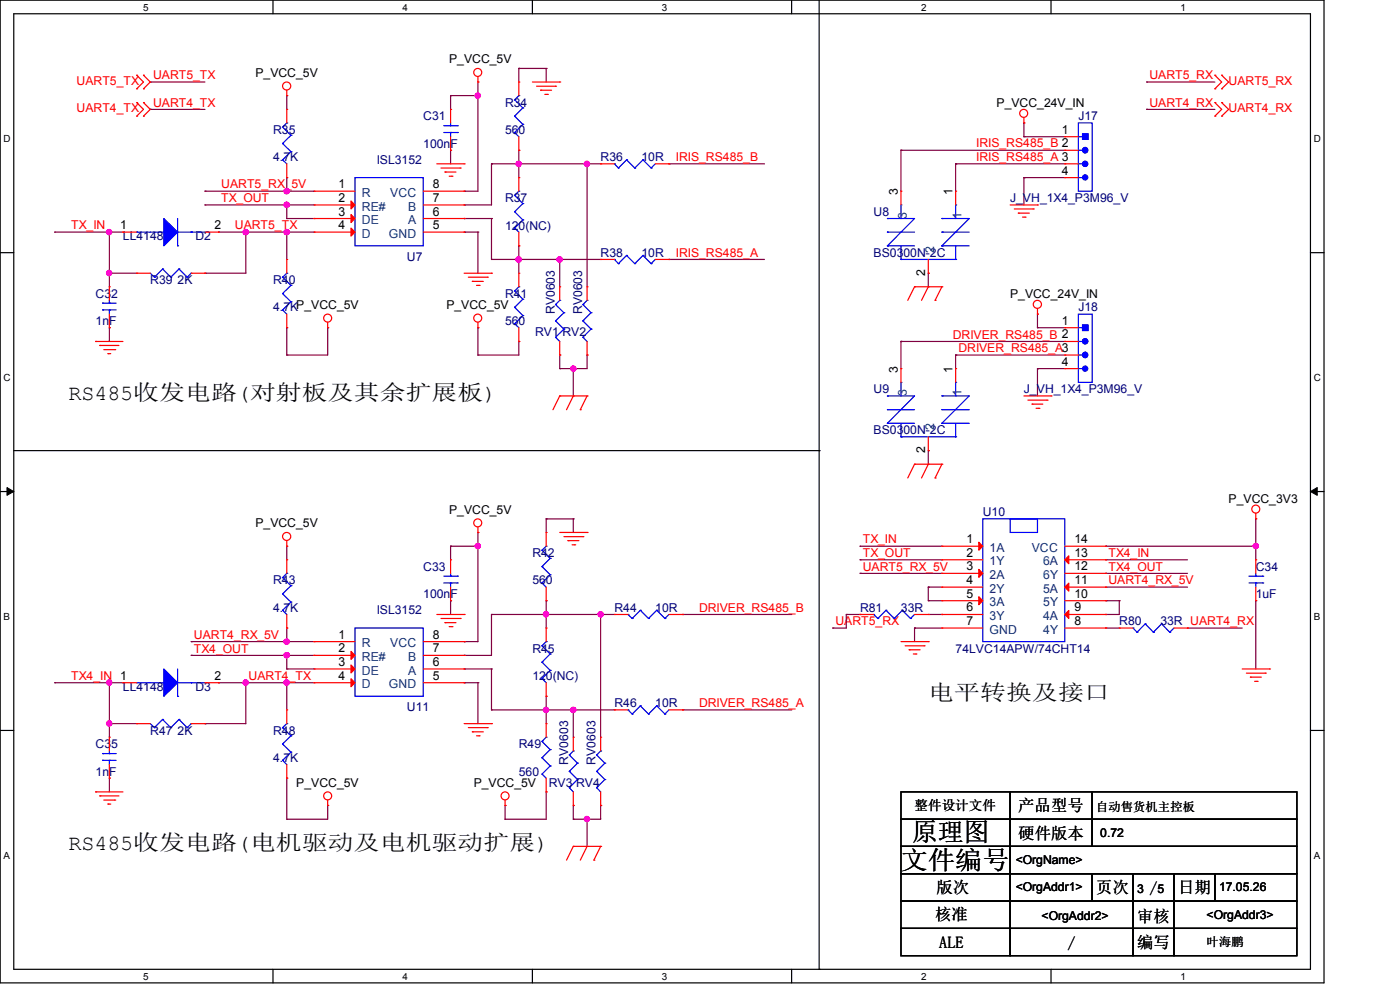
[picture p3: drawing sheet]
<svg xmlns="http://www.w3.org/2000/svg" width="297mm" height="210mm" viewBox="0 0 297 210" stroke-linecap="round" stroke-linejoin="round" font-family="sans-serif">
<path d="M0 0h280.9v208.5h-280.9zM2.9 2.9h275.1v202.7h-275.1z" fill="none" stroke="#000" stroke-width=".25"/>
<g fill="#fff">
<path d="M30.4 .3h1.1v2.4h-1.1z"/>
<path d="M30.4 205.9h1.1v2.3h-1.1z"/>
</g>
<path d="M57.9 0v2.9M57.9 205.6v2.9" fill="none" stroke="#000" stroke-width=".25"/>
<g fill="#fff">
<path d="M85.4 .3h1.1v2.4h-1.1z"/>
<path d="M85.4 205.9h1.1v2.3h-1.1z"/>
</g>
<path d="M112.9 0v2.9M112.9 205.6v2.9" fill="none" stroke="#000" stroke-width=".25"/>
<g fill="#fff">
<path d="M140.4 .3h1.2v2.4h-1.2z"/>
<path d="M140.4 205.9h1.2v2.3h-1.2z"/>
</g>
<path d="M167.9 0v2.9M167.9 205.6v2.9" fill="none" stroke="#000" stroke-width=".25"/>
<g fill="#fff">
<path d="M195.4 .3h1.2v2.4h-1.2z"/>
<path d="M195.4 205.9h1.2v2.3h-1.2z"/>
</g>
<path d="M223 0v2.9M223 205.6v2.9" fill="none" stroke="#000" stroke-width=".25"/>
<g fill="#fff">
<path d="M250.4 .3h1.2v2.4h-1.2z"/>
<path d="M250.4 205.9h1.2v2.3h-1.2z"/>
<path d="M.8 28.2h1.4v2.4h-1.4z"/>
<path d="M278.7 28.2h1.5v2.4h-1.5z"/>
<path d="M.8 78.9h1.4v2.3h-1.4z"/>
<path d="M278.7 78.9h1.5v2.3h-1.5z"/>
</g>
<path d="M0 53.6h2.9M278 53.6h2.9" fill="none" stroke="#000" stroke-width=".25"/>
<g fill="#fff">
<path d="M.8 129.6h1.3v2.3h-1.3z"/>
<path d="M278.7 129.6h1.4v2.3h-1.4z"/>
</g>
<path d="M0 104.3h2.9M278 104.3h2.9" fill="none" stroke="#000" stroke-width=".25"/>
<path d="M1.5 103.4l1.4 .9-1.4 .8zM278 104.3l1.4-.9v1.7z" fill="#000" stroke="#000" stroke-width=".21"/>
<g fill="#fff">
<path d="M.8 180.3h1.3v2.3h-1.3z"/>
<path d="M278.7 180.3h1.4v2.3h-1.4z"/>
</g>
<g fill="none" stroke="#000" stroke-width=".25">
<path d="M173.8 0v205.6M2.9 95.6h170.9M173.8 95.6h.1M0 154.9h2.9M278 154.9h2.9M191.1 168h23.2v5.8h-23.2zM191.1 173.8h23.2v5.7h-23.2zM191.1 179.5h23.2v5.8h-23.2zM214.3 168h17.4v5.8h-17.4zM214.3 173.8h17.4v5.7h-17.4zM214.3 179.5h60.8v5.8h-60.8zM231.7 168h43.4v5.8h-43.4z"/>
<path d="M231.7 173.8h43.4v5.7h-43.4zM191.1 185.3h23.2v5.8h-23.2zM191.1 191.1h23.2v5.8h-23.2zM191.1 196.9h23.2v5.8h-23.2zM214.3 185.3h17.4v5.8h-17.4zM214.3 191.1h26.1v5.8h-26.1zM214.3 196.9h26.1v5.8h-26.1zM231.7 185.3h8.7v5.8h-8.7zM240.4 191.1h8.6v5.8h-8.6zM240.4 196.9h8.6v5.8h-8.6zM240.4 185.3h8.6v5.8h-8.6zM249 191.1h26.1v5.8h-26.1z"/>
<path d="M249 196.9h26.1v5.8h-26.1zM249 185.3h8.7v5.8h-8.7zM257.7 185.3h17.4v5.8h-17.4zM173.8 205.6h.1"/>
</g>
<g fill="none" stroke="#800040" stroke-width=".25">
<path d="M31.9 17.4h.1M31.9 17.4h11.6M101.4 17.4h.1M101.4 17.4v23.2h-2.9M110.1 14.5h.1M110.1 14.5h5.8M110.1 14.5v2.9M115.9 14.5h.1M115.9 14.5v2.9M243.2 17.4h.1M243.2 17.4h14.5M31.9 23.2h.1"/>
<path d="M31.9 23.2h11.6M60.8 20.3h.1M60.8 37.7h.1M60.8 20.3v2.9M60.8 37.7v2.9M95.6 20.3h.1M95.6 31.9h.1M95.6 20.3v2.9M95.6 31.9v2.9M95.6 20.3h5.8M101.4 20.3h.1M104.3 34.8h.1"/>
<path d="M104.3 34.8v8.7h-5.8M104.3 34.8h23.1M110.1 34.8h.1M110.1 31.9h.1M110.1 31.9v5.8M124.5 34.8h.1M124.5 34.8v26M141.9 34.8h.1M141.9 34.8h20.3M191.1 31.9h.1M191.1 31.9v8.7M191.1 31.9h34.8"/>
<path d="M202.7 34.8h.1M202.7 34.8h23.2M202.7 34.8v5.8M217.2 26.1h.1M217.2 29h.1M217.2 37.7h.1M217.2 26.1v2.9M217.2 37.7v5.8M217.2 29h8.7M217.2 37.7h8.7M243.2 23.2h.1M243.2 23.2h14.5"/>
<path d="M11.6 49.2h.1M11.6 49.2h14.5M23.2 58h.1M23.2 49.2h.1M23.2 49.2v11.6M23.2 58h5.8M43.5 40.6h.1M43.5 43.5h.1M43.5 58h.1M43.5 40.6h23.1M43.5 43.5h23.1M46.4 49.2h.1"/>
<path d="M46.4 49.2h20.2M52.2 49.2h.1M52.2 49.2v8.8h-8.7M60.8 49.2h.1M60.8 43.5h.1M60.8 46.4h.1M60.8 40.6h.1M60.8 43.5v2.9M60.8 49.2v5.8M60.8 46.4h5.8M98.5 49.2h.1M98.5 43.5h.1"/>
<path d="M98.5 46.4h.1M98.5 40.6h.1M98.5 49.2h2.9M98.5 46.4h5.8M101.4 49.2h.1M101.4 49.2v8.8M104.3 55h.1M104.3 46.4h.1M104.3 46.4v8.6M104.3 55h23.1M110.1 55h.1M110.1 52.2h.1"/>
<path d="M110.1 52.2v5.8M118.7 55h.1M118.7 55v5.8M141.9 55h.1M141.9 55h20.3M196.9 58h.1M196.9 58v2.8M23.2 69.5h.1M23.2 69.5v2.9M60.8 69.5h.1M60.8 75.3h.1M60.8 69.5v5.8"/>
<path d="M69.5 69.5h.1M69.5 69.5v5.8h-8.7M101.4 75.3h.1M101.4 69.5h.1M101.4 69.5v5.8M110.1 72.4h.1M110.1 72.4v2.9h-8.7M118.7 75.3h.1M118.7 78.2h.1M118.7 75.3v2.9M121.6 78.2h.1M121.6 78.2v5.8"/>
<path d="M124.5 75.3h.1M124.5 75.3v2.9h-5.8M191.1 72.4h.1M191.1 72.4v5.8M191.1 72.4h34.8M202.7 75.3h.1M202.7 75.3h23.2M202.7 75.3v2.9M220.1 66.6h.1M220.1 69.5h.1M220.1 78.2h.1M220.1 78.2h5.8"/>
<path d="M220.1 66.6v2.9M220.1 78.2v5.8M220.1 69.5h5.8M196.9 95.6h.1M196.9 95.6v2.9M60.8 115.9h.1M60.8 115.9v2.8M95.6 115.9h.1M95.6 115.9h5.8M95.6 115.9v2.8M101.4 112.9h.1M101.4 115.9h.1"/>
<path d="M101.4 112.9v23.2h-2.9M115.9 110.1h.1M115.9 110.1v2.8M115.9 110.1h5.7M121.6 110.1h.1M121.6 110.1v2.8M182.5 115.9h.1M182.5 118.7h.1M182.5 115.9h17.3M182.5 118.7h17.3M234.6 118.7h.1M234.6 115.9h.1"/>
<path d="M234.6 115.9h31.8M234.6 118.7h17.3M266.4 115.9h.1M266.4 110.1h.1M266.4 110.1v8.6M40.6 139h.1M40.6 136.1h.1M40.6 139h26M40.6 136.1h26M60.8 139h.1M60.8 136.1h.1M60.8 133.2h.1"/>
<path d="M60.8 133.2v2.9M60.8 139v2.9M95.6 127.4h.1M95.6 127.4v2.9M98.5 139h.1M98.5 136.1h.1M104.3 130.3h.1M104.3 130.3h26M104.3 130.3v8.7h-5.8M115.9 130.3h.1M115.9 127.4h.1M115.9 127.4v5.8"/>
<path d="M127.4 130.3h.1M127.4 130.3v26.1M144.8 130.3h.1M144.8 130.3h23.2M176.7 133.2h.1M179.5 130.3h.1M179.5 130.3h3M179.5 130.3v2.9h-2.8M182.5 121.6h.1M182.5 130.3h.1M182.5 121.6h17.3M194 133.2h.1"/>
<path d="M194 133.2h5.8M194 133.2v2.9M196.9 124.5h.1M196.9 127.4h.1M196.9 130.3h2.9M196.9 124.5h2.9M196.9 127.4h2.9M196.9 124.5v2.9M199.8 130.3h.1M234.6 133.2h.1M234.6 121.6h.1M234.6 124.5h.1"/>
<path d="M234.6 127.4h.1M234.6 130.3h.1M234.6 133.2h2.8M234.6 121.6h17.3M234.6 124.5h17.3M234.6 127.4h2.8M237.4 127.4h.1M237.4 127.4v2.9h-2.8M251.9 133.2h.1M251.9 133.2h11.6M266.4 127.4h.1M266.4 127.4v14.5"/>
<path d="M11.6 144.8h.1M11.6 144.8h14.5M23.2 153.5h.1M23.2 144.8h.1M23.2 144.8v11.6M23.2 153.5h5.8M43.5 153.5h.1M46.4 144.8h.1M46.4 144.8h20.2M52.2 144.8h.1M52.2 144.8v8.7h-8.7M60.8 144.8h.1"/>
<path d="M60.8 141.9h.1M60.8 144.8v5.8M60.8 141.9h5.8M98.5 141.9h.1M98.5 144.8h.1M98.5 144.8h2.9M98.5 141.9h5.8M101.4 144.8h.1M101.4 144.8v8.7M104.3 141.9h.1M104.3 150.6h.1M104.3 150.6h26"/>
<path d="M104.3 141.9v8.7M115.9 150.6h.1M115.9 147.7h.1M115.9 147.7v5.8M121.6 150.6h.1M121.6 150.6v5.8M144.8 150.6h.1M144.8 150.6h23.2M23.2 165.1h.1M23.2 165.1v2.9M60.8 165.1h.1M60.8 173.8h.1"/>
<path d="M60.8 165.1v8.7M69.5 170.9h.1M69.5 170.9v2.9h-8.7M107.1 173.8h.1M107.1 170.9h.1M107.1 170.9v2.9M115.9 168h.1M115.9 168v5.8h-8.8M121.6 170.9h.1M121.6 173.8h.1M121.6 170.9v2.9M124.5 173.8h.1"/>
<path d="M124.5 173.8v5.7M127.4 170.9h.1M127.4 170.9v2.9h-5.8"/>
</g>
<g fill="#f0f" stroke="#f0f" stroke-width=".25">
<circle cx="115.8" cy="130.3" r=".55"/>
<circle cx="124.5" cy="173.7" r=".55"/>
<circle cx="60.8" cy="139" r=".56"/>
<circle cx="23.2" cy="153.5" r=".55"/>
<circle cx="23.2" cy="144.8" r=".55"/>
<circle cx="127.4" cy="130.3" r=".55"/>
<circle cx="121.6" cy="150.6" r=".55"/>
<circle cx="115.8" cy="150.6" r=".55"/>
<circle cx="101.3" cy="115.8" r=".55"/>
<circle cx="60.8" cy="144.8" r=".56"/>
<circle cx="60.8" cy="136.1" r=".56"/>
<circle cx="52.1" cy="144.8" r=".55"/>
<circle cx="266.4" cy="115.8" r=".55"/>
<circle cx="60.8" cy="49.2" r=".56"/>
<circle cx="60.8" cy="43.4" r=".56"/>
<circle cx="23.2" cy="57.9" r=".55"/>
<circle cx="23.2" cy="49.2" r=".55"/>
<circle cx="110" cy="34.8" r=".55"/>
<circle cx="121.6" cy="78.2" r=".55"/>
<circle cx="110" cy="55" r=".55"/>
<circle cx="52.1" cy="49.2" r=".55"/>
<circle cx="124.5" cy="34.8" r=".55"/>
<circle cx="118.7" cy="55" r=".56"/>
<circle cx="101.3" cy="20.3" r=".55"/>
<circle cx="60.8" cy="40.6" r=".56"/>
</g>
<g fill="none" stroke="#f00" stroke-width=".25">
<path d="M29 16h.1M29 18.8h.1M29 16l1.4 1.4-1.4 1.4M30.4 18.8h.1M30.4 16h.1M30.4 16l1.5 1.4-1.5 1.4M60.8 19.1v1.2M101.4 17.4h.1M101.4 16.3v1.1M110.1 17.4h.1M110.1 17.4v2.9M112.9 17.4h5.8"/>
<path d="M113.8 18.3h4.1M114.7 19.1h.1M114.7 19.1h2.3M117.9 18.3h.1M118.7 17.4h.1M257.7 18.8h.1M257.7 16h.1M257.7 16l1.5 1.4-1.5 1.4M259.2 18.8h.1M259.2 16h.1M259.2 16l1.4 1.4-1.4 1.4M29 21.8h.1"/>
<path d="M29 24.6h.1M29 21.8l1.4 1.4-1.4 1.4M30.4 24.6h.1M30.4 21.8h.1M30.4 21.8l1.5 1.4-1.5 1.4M60.8 20.3h.1M60.8 37.7h.1M60.8 23.2h.1M60.8 23.2v2.9M60.8 34.8v2.9M92.7 34.8h5.8M93.6 35.6h4"/>
<path d="M94.4 36.5h.1M94.4 36.5h2.3M95.3 37.4h.6M95.6 23.2h.1M95.6 31.9h.1M95.6 23.2v2.9M95.6 29v2.9M95.9 37.4h.1M97.6 35.6h.1M98.5 34.8h.1M110.1 37.7h.1M110.1 31.9h.1"/>
<path d="M110.1 29v2.9M110.1 37.7v2.9M115.6 20h.5M116.1 20h.1M127.4 34.8h.1M127.4 34.8h2.9M139 34.8h2.9M141.9 34.8h.1M217.2 26.1h.1M217.2 24.9v1.2M225.9 29h.1M225.9 31.9h.1"/>
<path d="M225.9 34.8h.1M225.9 37.7h.1M225.9 34.8h2.9M225.9 29h2.9M225.9 31.9h2.9M225.9 37.7h2.9M257.7 24.6h.1M257.7 21.8h.1M257.7 21.8l1.5 1.4-1.5 1.4M259.2 24.6h.1M259.2 21.8h.1M259.2 21.8l1.4 1.4-1.4 1.4"/>
<path d="M26.1 49.2h.1M26.1 49.2h2.9M29 58h.1M29 58h2.9M40.6 58h2.9M43.5 58h.1M43.5 49.2h2.9M46.4 49.2h.1M60.8 55h.1M60.8 55v3M66.6 40.6h.1M66.6 43.5h.1"/>
<path d="M66.6 46.4h.1M66.6 49.2h.1M66.6 43.5h8.7M66.6 40.6h8.7M66.6 46.4h8.7M66.6 49.2h8.7M89.8 43.5h8.7M89.8 40.6h8.7M89.8 46.4h8.7M89.8 49.2h8.7M98.5 49.2h.1M98.5 46.4h.1"/>
<path d="M98.5 43.5h.1M98.5 40.6h.1M98.5 58h5.8M99.4 58.8h4M100.2 59.7h.1M100.2 59.7h2.3M103.4 58.8h.1M104.3 58h.1M110.1 58h.1M110.1 52.2h.1M110.1 49.2v3M110.1 58v2.8"/>
<path d="M127.4 55h.1M127.4 55h2.9M139 55h2.9M141.9 55h.1M191.1 40.6h.1M191.1 40.6v2.9M196.9 58h.1M196.9 55v3M202.7 40.6h.1M202.7 40.6v2.9M214.3 43.5h5.8M215.2 44.3h4"/>
<path d="M216 45.2h.1M216 45.2h2.4M216.9 46.1h.6M217.5 46.1h.1M219.2 44.3h.1M220.1 43.5h.1M20.3 72.4h.1M20.3 72.4h5.8M21.2 73.3h.1M21.2 73.3h4M22 74.2h2.3M22.9 75h.1"/>
<path d="M22.9 75h.6M23.2 60.8h.1M23.2 69.5h.1M23.2 60.8v2.9M23.2 66.6v2.9M24.3 74.2h.1M60.8 69.5h.1M60.8 66.6v2.9M69.5 69.5h.1M69.5 68.4v1.1M101.1 60.5h.5M101.4 69.5h.1"/>
<path d="M101.4 68.4v1.1M101.6 60.5h.1M110.1 72.4h.1M110.1 69.5v2.9M118.7 75.3h.1M118.7 60.8h.1M118.7 60.8v2.9M118.7 72.4v2.9M124.5 75.3h.1M124.5 60.8h.1M124.5 60.8v2.9M124.5 72.4v2.9"/>
<path d="M191.1 78.2h.1M191.1 78.2v2.9M194 60.8h.1M194 60.8l-1.4 2.9M194 60.8h5.8M196.9 60.8h.1M196.9 60.8l-1.4 2.9M198.4 63.7h.1M199.8 60.8h.1M199.8 60.8l-1.4 2.9M202.7 78.2h.1M202.7 78.2v2.9"/>
<path d="M220.1 66.6h.1M220.1 65.4v1.2M225.9 69.5h.1M225.9 72.4h.1M225.9 75.3h.1M225.9 78.2h.1M225.9 72.4h2.9M225.9 69.5h2.9M225.9 75.3h2.9M225.9 78.2h2.9M118.7 84h.1M118.7 84l-1.4 2.9"/>
<path d="M118.7 84h5.8M121.6 84h.1M121.6 84l-1.4 2.9M123.1 86.9h.1M124.5 84h.1M124.5 84l-1.4 2.9M194 98.5h.1M194 98.5l-1.4 2.9M194 98.5h5.8M196.9 98.5h.1M196.9 95.6h.1M196.9 98.5l-1.4 2.9"/>
<path d="M196.9 92.7v2.9M199.8 98.5h.1M199.8 98.5l-1.4 2.9M217.2 84h5.8M218.1 84.9h4M218.9 85.7h.1M218.9 85.7h2.3M219.8 86.6h.6M220.4 86.6h.1M222.1 84.9h.1M223 84h.1M60.8 115.9h.1"/>
<path d="M60.8 118.7h.1M60.8 114.7v1.2M60.8 118.7v2.9M95.6 118.7h.1M95.6 118.7v2.9M101.4 112.9h.1M101.4 111.8v1.1M115.9 112.9h.1M115.9 112.9v3M118.7 112.9h5.8M119.6 113.8h4.1M120.5 114.7h.1"/>
<path d="M120.5 114.7h2.3M121.4 115.6h.5M121.9 115.6h.1M123.7 113.8h.1M124.5 112.9h.1M198.4 101.4h.1M199.8 115.9h.1M199.8 118.7h.1M199.8 115.9h8.7M199.8 118.7h8.7M225.9 115.9h8.7M225.9 118.7h8.7"/>
<path d="M234.6 118.7h.1M234.6 115.9h.1M266.4 110.1h.1M266.4 118.7h.1M266.4 108.9v1.2M266.4 118.7v2.9M60.8 133.2h.1M60.8 130.3v2.9M66.6 136.1h.1M66.6 139h.1M66.6 136.1h8.7M66.6 139h8.7"/>
<path d="M89.8 136.1h8.7M89.8 139h8.7M92.7 130.3h5.8M93.6 131.2h4M94.4 132.1h.1M94.4 132.1h2.3M95.3 132.9h.6M95.6 127.4h.1M95.6 124.5v2.9M95.9 132.9h.1M97.6 131.2h.1M98.5 130.3h.1"/>
<path d="M98.5 139h.1M98.5 136.1h.1M115.9 127.4h.1M115.9 133.2h.1M115.9 124.5v2.9M115.9 133.2v2.9M130.3 130.3h.1M130.3 130.3h2.9M141.9 130.3h2.9M144.8 130.3h.1M182.5 130.3h.1M182.5 130.3h2.8"/>
<path d="M191.1 136.1h5.8M192 137h4M192.9 137.8h.1M192.9 137.8h2.3M193.8 138.7h.5M194 130.3h2.9M194.3 138.7h.1M196 137h.1M196.9 136.1h.1M196.9 130.3h.1M199.8 121.6h.1M199.8 124.5h.1"/>
<path d="M199.8 127.4h.1M199.8 130.3h.1M199.8 133.2h.1M199.8 130.3h8.7M199.8 121.6h8.7M199.8 124.5h8.7M199.8 127.4h8.7M199.8 133.2h8.7M225.9 130.3h8.7M225.9 121.6h8.7M225.9 124.5h8.7M225.9 127.4h8.7"/>
<path d="M225.9 133.2h8.7M234.6 133.2h.1M234.6 130.3h.1M234.6 127.4h.1M234.6 124.5h.1M234.6 121.6h.1M237.4 133.2h.1M237.4 133.2h3M249 133.2h2.9M251.9 133.2h.1M266.4 127.4h.1M266.4 124.5v2.9"/>
<path d="M23.2 156.4h.1M23.2 156.4v2.9M26.1 144.8h.1M26.1 144.8h2.9M29 153.5h.1M29 153.5h2.9M40.6 153.5h2.9M43.5 153.5h.1M43.5 144.8h2.9M46.4 144.8h.1M60.8 150.6h.1M60.8 150.6v2.9"/>
<path d="M66.6 141.9h.1M66.6 144.8h.1M66.6 141.9h8.7M66.6 144.8h8.7M89.8 141.9h8.7M89.8 144.8h8.7M98.5 144.8h.1M98.5 141.9h.1M98.5 153.5h5.8M99.4 154.3h4M100.2 155.2h.1M100.2 155.2h2.3"/>
<path d="M101.1 156.1h.5M101.6 156.1h.1M103.4 154.3h.1M104.3 153.5h.1M115.9 147.7h.1M115.9 153.5h.1M115.9 144.8v2.9M115.9 153.5v2.9M121.6 156.4h.1M121.6 156.4v2.9M127.4 156.4h.1M127.4 156.4v2.9"/>
<path d="M130.3 150.6h.1M130.3 150.6h2.9M141.9 150.6h2.9M144.8 150.6h.1M263.5 141.9h5.8M264.4 142.8h4M265.3 143.6h.1M265.3 143.6h2.3M266.1 144.5h.6M266.7 144.5h.1M268.4 142.8h.1M269.3 141.9h.1"/>
<path d="M20.3 168h.1M20.3 168h5.8M21.2 168.8h.1M21.2 168.8h4M22 169.7h2.3M22.9 170.6h.1M22.9 170.6h.6M23.2 165.1h.1M23.2 162.2v2.9M24.3 169.7h.1M60.8 165.1h.1M60.8 162.2v2.9"/>
<path d="M69.5 170.9h.1M69.5 169.7v1.2M107.1 170.9h.1M107.1 169.7v1.2M115.9 168h.1M115.9 165.1v2.9M121.6 179.5h.1M121.6 170.9h.1M121.6 179.5l-1.4 3M121.6 179.5h5.8M121.6 168v2.9M124.5 179.5h.1"/>
<path d="M124.5 179.5l-1.4 3M127.4 179.5h.1M127.4 170.9h.1M127.4 179.5l-1.4 3M127.4 168v2.9M126 182.5h.1"/>
<circle cx="60.8" cy="18.3" r=".86"/>
<circle cx="101.3" cy="15.4" r=".85"/>
<circle cx="217.2" cy="24" r=".85"/>
<circle cx="69.5" cy="67.5" r=".85"/>
<circle cx="101.3" cy="67.5" r=".85"/>
<circle cx="220.1" cy="64.6" r=".86"/>
<circle cx="60.8" cy="113.8" r=".86"/>
<circle cx="101.3" cy="110.9" r=".85"/>
<circle cx="266.4" cy="108" r=".85"/>
<circle cx="69.5" cy="168.8" r=".85"/>
<circle cx="107.1" cy="168.8" r=".85"/>
</g>
<g fill="none" stroke="#00f" stroke-width=".25">
<path d="M59.9 33.9h.1M59.9 30.4h.1M59.9 27h.1M59.9 33.9l.9 .9M59.9 30.4l1.8 1.8M59.9 27l1.8 1.7M60.8 26.1h.1M60.8 26.1l-.9 .9M61.7 32.2h.1M61.7 28.7h.1M61.7 32.2l-1.8 1.7M61.7 28.7l-1.8 1.7"/>
<path d="M75.3 37.7h14.5v14.5h-14.5zM94.1 28.1h2.9M94.1 26.7h2.9M95.6 26.7h.1M95.6 28.1h.1M95.6 26.1v.6M95.6 28.1v.9M97 28.1h.1M97 26.7h.1M109.2 28.1h.1M109.2 24.6h.1M109.2 21.2h.1"/>
<path d="M109.2 28.1l.9 .9M109.2 24.6l1.7 1.8M109.2 21.2l1.7 1.7M110.1 20.3h.1M110.1 20.3l-.9 .9M110.9 26.4h.1M110.9 22.9h.1M110.9 26.4l-1.7 1.7M110.9 22.9l-1.7 1.7M130.3 34.8h.1M130.3 34.8l.9 .8M131.2 35.6h.1"/>
<path d="M132.9 33.9h.1M132.9 33.9l1.8 1.7M132.9 33.9l-1.7 1.7M134.7 35.6h.1M136.4 33.9h.1M136.4 33.9l1.7 1.7M136.4 33.9l-1.7 1.7M138.1 35.6h.1M139 34.8l-.9 .8M228.8 26.1h2.9v14.5h-2.9zM228.8 29h.9M228.8 31.9h.9"/>
<path d="M228.8 34.8h.9M228.8 37.7h.9M229.7 28.4h1.1v1.1h-1.1zM229.7 29h.1M229.7 31.9h.1M229.7 34.8h.1M229.7 37.7h.1M29 49.2h.1M29 49.2h5.8M31.9 58l.9 .8M32.8 58.8h.1M34.5 57.1h.1"/>
<path d="M34.5 57.1l-1.7 1.7M34.5 57.1l1.7 1.7M34.8 49.2h.1M36.2 58.8h.1M37.7 52.2h.1M37.7 46.4v5.8M37.7 49.2h5.8M38 57.1h.1M38 57.1l-1.8 1.7M38 57.1l1.7 1.7M39.7 58.8h.1M40.6 58h.1"/>
<path d="M40.6 49.2h.1M40.6 58l-.9 .8M59.9 58.8h.1M59.9 58.8l1.8 1.7M60.8 58h.1M60.8 58l-.9 .8M109.2 48.4h.1M109.2 44.9h.1M109.2 41.4h.1M109.2 48.4l.9 .8M109.2 44.9l1.7 1.8M109.2 41.4l1.7 1.8"/>
<path d="M110.1 40.6h.1M110.1 40.6l-.9 .8M110.9 46.7h.1M110.9 43.2h.1M110.9 46.7l-1.7 1.7M110.9 43.2l-1.7 1.7M130.3 55h.1M130.3 55l.9 .9M131.2 55.9h.1M132.9 54.2h.1M132.9 54.2l1.8 1.7M132.9 54.2l-1.7 1.7"/>
<path d="M134.7 55.9h.1M136.4 54.2h.1M136.4 54.2l1.7 1.7M136.4 54.2l-1.7 1.7M138.1 55.9h.1M139 55l-.9 .9M188.3 46.4h.1M188.3 52.2h.1M188.3 49.2h.1M188.3 49.2h5.7M188.3 46.4h5.7l-5.7 5.8M188.3 52.2h5.7"/>
<path d="M191.1 43.5h.1M191.1 55h.1M191.1 43.5v2.9M191.1 52.2v2.8M191.1 55h11.6M199.8 46.4h.1M199.8 52.2h.1M199.8 49.2h.1M199.8 49.2h5.8M199.8 46.4h5.8l-5.8 5.8M199.8 52.2h5.8M202.7 43.5h.1"/>
<path d="M202.7 55h.1M202.7 43.5v2.9M202.7 52.2v2.8M21.8 65.7h.1M21.8 64.3h.1M21.8 65.7h2.8M21.8 64.3h2.8M23.2 64.3h.1M23.2 65.7h.1M23.2 63.7v.6M23.2 65.7v.9M59.9 65.7h.1"/>
<path d="M59.9 62.3h.1M59.9 65.7l.9 .9M59.9 62.3l1.8 1.7M61.7 64h.1M61.7 60.5h.1M61.7 64l-1.8 1.7M61.7 60.5l-1.8 1.8M109.2 68.7h.1M109.2 65.2h.1M109.2 61.7h.1M109.2 68.7l.9 .8M109.2 65.2l1.7 1.7"/>
<path d="M109.2 61.7l1.7 1.8M110.1 60.8h.1M110.1 60.8l-.9 .9M110.9 66.9h.1M110.9 63.5h.1M110.9 66.9l-1.7 1.8M110.9 63.5l-1.7 1.7M117.9 71.5h.1M117.9 68.1h.1M117.9 64.6h.1M117.9 71.5l.8 .9M117.9 68.1l1.7 1.7"/>
<path d="M117.9 64.6l1.7 1.7M118.7 63.7h.1M118.7 63.7l-.8 .9M119.6 69.8h.1M119.6 66.3h.1M119.6 69.8l-1.7 1.7M119.6 66.3l-1.7 1.8M123.7 71.5h.1M123.7 68.1h.1M123.7 64.6h.1M123.7 71.5l.8 .9M123.7 68.1l1.7 1.7"/>
<path d="M123.7 64.6l1.7 1.7M124.5 63.7h.1M124.5 63.7l-.8 .9M125.4 69.8h.1M125.4 66.3h.1M125.4 69.8l-1.7 1.7M125.4 66.3l-1.7 1.8M228.8 66.6h2.9v14.5h-2.9zM228.8 69.5h.9M228.8 72.4h.9M228.8 75.3h.9M228.8 78.2h.9"/>
<path d="M229.7 69h1.1v1.1h-1.1zM229.7 69.5h.1M229.7 72.4h.1M229.7 75.3h.1M229.7 78.2h.1M188.3 84h.1M188.3 89.8h.1M188.3 86.9h.1M188.3 84h5.7l-5.7 5.8M188.3 89.8h5.7M188.3 86.9h5.7M191.1 81.1h.1"/>
<path d="M191.1 92.7h.1M191.1 81.1v2.9M191.1 89.8v2.9M191.1 92.7h11.6M199.8 84h.1M199.8 89.8h.1M199.8 86.9h.1M199.8 84h5.8l-5.8 5.8M199.8 89.8h5.8M199.8 86.9h5.8M202.7 81.1h.1M202.7 92.7h.1"/>
<path d="M202.7 81.1v2.9M202.7 89.8v2.9M115 116.7h.1M115 116.7l1.7 1.7M115.9 115.9h.1M115.9 115.9l-.9 .8M116.7 118.4h.1M116.7 118.4l-1.7 1.8M208.5 110.1h17.4v26h-17.4zM214.3 110.1h5.8v2.8h-5.8zM59.9 129.5h.1M59.9 126h.1"/>
<path d="M59.9 122.5h.1M59.9 129.5l.9 .8M59.9 126l1.8 1.7M59.9 122.5l1.8 1.7M60.8 121.6h.1M60.8 121.6l-.9 .9M61.7 127.7h.1M61.7 124.2h.1M61.7 127.7l-1.8 1.8M61.7 124.2l-1.8 1.8M75.3 133.2h14.5v14.5h-14.5zM94.1 123.7h2.9"/>
<path d="M94.1 122.2h2.9M95.6 122.2h.1M95.6 123.7h.1M95.6 121.6v.6M95.6 123.7v.8M97 123.7h.1M97 122.2h.1M115 123.7h.1M115 120.2h.1M115 137h.1M115 123.7l.9 .8M115 120.2l1.7 1.7"/>
<path d="M115 137l1.7 1.7M115.9 136.1h.1M115.9 136.1l-.9 .9M116.7 121.9h.1M116.7 138.7h.1M116.7 121.9l-1.7 1.8M116.7 138.7l-1.7 1.8M133.2 130.3h.1M133.2 130.3l.9 .9M134.1 131.2h.1M135.8 129.5h.1M135.8 129.5l1.8 1.7"/>
<path d="M135.8 129.5l-1.7 1.7M137.6 131.2h.1M139.3 129.5h.1M139.3 129.5l1.8 1.7M139.3 129.5l-1.7 1.7M141.1 131.2h.1M141.9 130.3l-.8 .9M185.3 130.3h.1M185.3 130.3l.9 .9M186.2 131.2h.1M188 129.5h.1M188 129.5l1.7 1.7"/>
<path d="M188 129.5l-1.8 1.7M189.7 131.2h.1M191.4 129.5h.1M191.4 129.5l1.8 1.7M191.4 129.5l-1.7 1.7M193.2 131.2h.1M194 130.3l-.8 .9M240.4 133.2h.1M240.4 133.2l.8 .9M241.2 134.1h.1M243 132.3h.1M243 132.3l1.7 1.8"/>
<path d="M243 132.3l-1.8 1.8M244.7 134.1h.1M246.4 132.3h.1M246.4 132.3l1.8 1.8M246.4 132.3l-1.7 1.8M248.2 134.1h.1M249 133.2l-.8 .9M265 123.7h2.9M265 122.2h2.9M266.4 122.2h.1M266.4 123.7h.1M266.4 121.6v.6"/>
<path d="M266.4 123.7v.8M267.9 123.7h.1M267.9 122.2h.1M21.8 159.9h.1M21.8 159.9h2.8M23.2 159.9h.1M23.2 159.3v.6M29 144.8h.1M29 144.8h5.8M31.9 153.5l.9 .8M32.8 154.3h.1M34.5 152.6h.1"/>
<path d="M34.5 152.6l-1.7 1.7M34.5 152.6l1.7 1.7M34.8 144.8h.1M36.2 154.3h.1M37.7 147.7h.1M37.7 141.9v5.8M37.7 144.8h5.8M38 152.6h.1M38 152.6l-1.8 1.7M38 152.6l1.7 1.7M39.7 154.3h.1M40.6 144.8h.1"/>
<path d="M40.6 153.5h.1M40.6 153.5l-.9 .8M59.9 157.8h.1M59.9 154.3h.1M59.9 157.8l1.8 1.8M59.9 154.3l1.8 1.8M60.8 153.5h.1M60.8 153.5l-.9 .8M61.7 159.6h.1M61.7 156.1h.1M61.7 159.6l-1.8 1.7M61.7 156.1l-1.8 1.7"/>
<path d="M115 143.9h.1M115 140.5h.1M115 157.3h.1M115 143.9l.9 .9M115 140.5l1.7 1.7M115 157.3l1.7 1.7M115.9 156.4h.1M115.9 156.4l-.9 .9M116.7 142.2h.1M116.7 159h.1M116.7 142.2l-1.7 1.7M116.7 159l-1.7 1.7"/>
<path d="M121.6 159.3h.1M121.6 159.3l-.8 .8M127.4 159.3h.1M127.4 159.3l-.8 .8M133.2 150.6h.1M133.2 150.6l.9 .9M134.1 151.5h.1M135.8 149.7h.1M135.8 149.7l1.8 1.8M135.8 149.7l-1.7 1.8M137.6 151.5h.1M139.3 149.7h.1"/>
<path d="M139.3 149.7l1.8 1.8M139.3 149.7l-1.7 1.8M141.1 151.5h.1M141.9 150.6l-.8 .9M21.8 161.3h.1M21.8 161.3h2.8M23.2 161.3h.1M23.2 161.3v.9M59.9 161.3h.1M59.9 161.3l.9 .9M115 164.2h.1M115 160.7h.1"/>
<path d="M115 164.2l.9 .9M115 160.7l1.7 1.8M116.7 162.5h.1M116.7 162.5l-1.7 1.7M120.8 167.1h.1M120.8 163.6h.1M120.8 160.1h.1M120.8 167.1l.8 .9M120.8 163.6l1.7 1.8M120.8 160.1l1.7 1.8M122.5 165.4h.1M122.5 161.9h.1"/>
<path d="M122.5 165.4l-1.7 1.7M122.5 161.9l-1.7 1.7M126.6 167.1h.1M126.6 163.6h.1M126.6 160.1h.1M126.6 167.1l.8 .9M126.6 163.6l1.7 1.8M126.6 160.1l1.7 1.8M128.3 165.4h.1M128.3 161.9h.1M128.3 165.4l-1.7 1.7M128.3 161.9l-1.7 1.7"/>
<circle cx="230.2" cy="31.9" r=".56"/>
<circle cx="230.2" cy="34.8" r=".55"/>
<circle cx="230.2" cy="75.3" r=".56"/>
<circle cx="230.2" cy="72.4" r=".55"/>
</g>
<g fill="#f00" stroke="#f00" stroke-width=".25">
<path d="M74.5 42.6l.8 .9-.8 .8z"/>
<path d="M74.5 45.5l.8 .9-.8 .8z"/>
<path d="M74.5 48.4l.8 .8-.8 .9z"/>
<path d="M74.5 138.2l.8 .8-.8 .9z"/>
<path d="M74.5 141.1l.8 .8-.8 .8z"/>
<path d="M74.5 144l.8 .8-.8 .9z"/>
<path d="M207.6 115l.9 .9-.9 .8z"/>
<path d="M207.6 120.8l.9 .8-.9 .9z"/>
<path d="M207.6 126.6l.9 .8-.9 .9z"/>
<path d="M225.9 130.3l.8-.8v1.7z"/>
<path d="M225.9 124.5l.8-.8v1.7z"/>
<path d="M226.7 117.9v1.7l-.8-.9z"/>
</g>
<g fill="#00f" stroke="#00f" stroke-width=".25">
<path d="M34.8 46.4l2.9 2.8-2.9 3z"/>
<path d="M34.8 141.9l2.9 2.9-2.9 2.9z"/>
<path d="M229.7 69h1.1v1.1h-1.1z" fill-rule="evenodd"/>
<path d="M229.7 28.4h1.1v1.1h-1.1z" fill-rule="evenodd"/>
<circle cx="230.2" cy="78.2" r=".55"/>
<circle cx="230.2" cy="72.4" r=".55"/>
<circle cx="230.2" cy="75.3" r=".56"/>
<circle cx="230.2" cy="37.6" r=".55"/>
<circle cx="230.2" cy="31.9" r=".56"/>
<circle cx="230.2" cy="34.8" r=".55"/>
</g>
<g font-size="5.5">
<text x="193.5" y="178.5">原理图</text>
<text x="191.1" y="184.2">文件编号</text>
</g>
<g font-size="4.6">
<text x="14.5" y="84.8">RS485收发电路(对射板及其余扩展板)</text>
<text x="196.9" y="148.5">电平转换及接口</text>
<text x="14.5" y="180.3">RS485收发电路(电机驱动及电机驱动扩展)</text>
</g>
<g font-size="3.5">
<text x="216" y="172.1">产品型号</text>
<text x="216" y="177.9">硬件版本</text>
<text x="198.7" y="189.5">版次</text>
<text x="232.5" y="189.5">页次</text>
<text x="243.8" y="189.7">/</text>
<text x="249.9" y="189.5">日期</text>
<text x="198.4" y="195.2">核准</text>
<text x="241.2" y="195.5">审核</text>
<text x="199.3" y="201">ALE</text>
<text x="226.4" y="201.3">/</text>
<text x="241.2" y="201">编写</text>
</g>
<text font-size="2.9" x="194" y="171.9">整件设计文件</text>
<g font-size="2.6" fill="#f00">
<text x="16.3" y="18">UART5_TX</text>
<text x="32.5" y="16.8">UART5_TX</text>
<text x="243.8" y="16.8">UART5_RX</text>
<text x="260.6" y="18">UART5_RX</text>
<text x="16.3" y="23.8">UART4_TX</text>
<text x="32.5" y="22.6">UART4_TX</text>
<text x="243.8" y="22.6">UART4_RX</text>
<text x="260.6" y="23.8">UART4_RX</text>
<text x="143.4" y="34.2">IRIS_RS485_B</text>
<text x="207.1" y="31.3">IRIS_RS485_B 2</text>
<text x="207.1" y="34.2">IRIS_RS485_A 3</text>
<text x="46.9" y="40">UART5_RX_5V</text>
<text x="46.9" y="42.9">TX_OUT</text>
<text x="15.1" y="48.6">TX_IN</text>
<text x="49.8" y="48.6">UART5_TX</text>
<text x="143.4" y="54.4">IRIS_RS485_A</text>
<text x="202.1" y="71.8">DRIVER_RS485_B 2</text>
<text x="203.3" y="74.7">DRIVER_RS485_A3</text>
<text x="183" y="115.3">TX_IN</text>
<text x="183" y="118.2">TX_OUT</text>
<text x="235.2" y="118.2">TX4_IN</text>
<text x="183" y="121">UART5_RX_5V</text>
<text x="235.2" y="121">TX4_OUT</text>
<text x="235.2" y="124">UART4_RX_5V</text>
<text x="148.3" y="129.8">DRIVER_RS485_B</text>
<text x="41.1" y="135.5">UART4_RX_5V</text>
<text x="177.2" y="132.6">UART5_RX</text>
<text x="41.1" y="138.4">TX4_OUT</text>
<text x="15.1" y="144.2">TX4_IN 1</text>
<text x="52.7" y="144.2">UART4_TX</text>
<text x="148.3" y="150">DRIVER_RS485_A</text>
</g>
<g font-size="2.6">
<text x="54.2" y="16.3">P_VCC_5V</text>
<text x="95.3" y="13.4">P_VCC_5V</text>
<text x="211.4" y="22.6">P_VCC_24V_IN</text>
<text x="225.3" y="28.4">1</text>
<text x="71.8" y="39.9">1</text>
<text x="91.8" y="39.9">8</text>
<text x="190.5" y="41.4" transform="rotate(-90 190.5 41.4)">3</text>
<text x="202.1" y="41.4" transform="rotate(-90 202.1 41.4)">1</text>
<text x="225.3" y="37">4</text>
<text x="71.8" y="42.8">2</text>
<text x="71.8" y="45.7">3</text>
<text x="91.8" y="45.7">6</text>
<text x="91.8" y="42.8">7</text>
<text x="25.5" y="48.6">1</text>
<text x="45.5" y="48.6">2</text>
<text x="71.8" y="48.6">4</text>
<text x="91.8" y="48.6">5</text>
<text x="196.3" y="58.5" transform="rotate(-90 196.3 58.5)">2</text>
<text x="94.7" y="65.5">P_VCC_5V</text>
<text x="214.3" y="63.2">P_VCC_24V_IN</text>
<text x="225.3" y="68.9">1</text>
<text x="225.3" y="77.6">4</text>
<text x="190.5" y="79.1" transform="rotate(-90 190.5 79.1)">3</text>
<text x="202.1" y="79.1" transform="rotate(-90 202.1 79.1)">1</text>
<text x="196.3" y="96.1" transform="rotate(-90 196.3 96.1)">2</text>
<text x="260.6" y="106.6">P_VCC_3V3</text>
<text x="54.2" y="111.8">P_VCC_5V</text>
<text x="95.3" y="108.9">P_VCC_5V</text>
<text x="205" y="115.2">1</text>
<text x="205" y="118.1">2</text>
<text x="227.9" y="118.1">13</text>
<text x="227.9" y="115.2">14</text>
<text x="205" y="121">3</text>
<text x="205" y="123.9">4</text>
<text x="227.9" y="123.9">11</text>
<text x="227.9" y="121">12</text>
<text x="205" y="126.8">5</text>
<text x="205" y="129.7">6</text>
<text x="227.9" y="129.7">9</text>
<text x="227.9" y="126.8">10</text>
<text x="71.8" y="135.5">1</text>
<text x="91.8" y="135.5">8</text>
<text x="205" y="132.6">7</text>
<text x="227.9" y="132.6">8</text>
<text x="71.8" y="138.4">2</text>
<text x="71.8" y="141.3">3</text>
<text x="91.8" y="141.3">6</text>
<text x="91.8" y="138.4">7</text>
<text x="45.5" y="144.2">2</text>
<text x="71.8" y="144.2">4</text>
<text x="91.8" y="144.2">5</text>
<text x="62.9" y="166.8">P_VCC_5V</text>
<text x="100.5" y="166.8">P_VCC_5V</text>
<text x="232.5" y="172">自动售货机主控板</text>
<text x="233.4" y="177.5">0.72</text>
<text x="215.5" y="183.3">&lt;OrgName&gt;</text>
<text x="215.5" y="189.1">&lt;OrgAddr1&gt;</text>
<text x="241.2" y="189.4">3</text>
<text x="245.6" y="189.4">5</text>
<text x="258.6" y="189.1">17.05.26</text>
<text x="221" y="195.2">&lt;OrgAddr2&gt;</text>
<text x="256" y="194.9">&lt;OrgAddr3&gt;</text>
<text x="256" y="200.7">叶海鹏</text>
</g>
<g font-size="2.6" fill="#000080">
<text x="107.1" y="22.6">R34</text>
<text x="58" y="28.4">R35</text>
<text x="89.8" y="25.5">C31</text>
<text x="107.1" y="28.4">560</text>
<text x="228.8" y="25.5">J17</text>
<text x="58" y="34.2">4.7K</text>
<text x="79.9" y="34.8">ISL3152</text>
<text x="89.8" y="31.3">100nF</text>
<text x="127.4" y="34.2">R36</text>
<text x="136.1" y="34.2">10R</text>
<text x="107.1" y="42.9">R37</text>
<text x="185.3" y="45.8">U8</text>
<text x="214.3" y="42.9">J_VH_1X4_P3M96_V</text>
<text x="26.1" y="51">LL4148</text>
<text x="41.4" y="51">D2</text>
<text x="107.1" y="48.7">120(NC)</text>
<text x="86.3" y="55.3">U7</text>
<text x="127.4" y="54.5">R38</text>
<text x="136.1" y="54.5">10R</text>
<text x="185.3" y="54.5">BS0300N-2C</text>
<text x="20.3" y="63.2">C32</text>
<text x="31.9" y="60.3">R39</text>
<text x="37.7" y="60.3">2K</text>
<text x="58" y="60.3">R40</text>
<text x="107.1" y="63.2">R41</text>
<text x="20.3" y="69">1nF</text>
<text x="58" y="66">4.7KP_VCC_5V</text>
<text x="107.1" y="69">560</text>
<text x="113.5" y="71.3">RV1 RV2</text>
<text x="117.7" y="66.6" transform="rotate(-90 117.7 66.6)">RV0603</text>
<text x="123.5" y="66.6" transform="rotate(-90 123.5 66.6)">RV0603</text>
<text x="228.8" y="66">J18</text>
<text x="185.3" y="83.4">U9</text>
<text x="217.2" y="83.4">J_VH_1X4_P3M96_V</text>
<text x="185.3" y="92.1">BS0300N-2C</text>
<text x="208.5" y="109.5">U10</text>
<text x="112.9" y="118.2">R42</text>
<text x="58" y="124">R43</text>
<text x="89.8" y="121.1">C33</text>
<text x="112.9" y="124">560</text>
<text x="266.4" y="121.1">C34</text>
<text x="58" y="129.8">4.7K</text>
<text x="79.9" y="130.3">ISL3152</text>
<text x="89.8" y="126.9">100nF</text>
<text x="130.3" y="129.8">R44</text>
<text x="139" y="129.8">10R</text>
<text x="182.5" y="129.8">R81</text>
<text x="191.1" y="129.8">33R</text>
<text x="266.4" y="126.9">1uF</text>
<text x="237.4" y="132.7">R80</text>
<text x="246.2" y="132.7">33R UART4_RX</text>
<text x="112.9" y="138.4">R45</text>
<text x="202.7" y="138.4">74LVC14APW/74CHT14</text>
<text x="26.1" y="146.6">LL4148</text>
<text x="41.4" y="146.6">D3</text>
<text x="112.9" y="144.2">120(NC)</text>
<text x="31.9" y="155.8">R47</text>
<text x="37.7" y="155.8">2K</text>
<text x="58" y="155.8">R48</text>
<text x="86.3" y="150.9">U11</text>
<text x="130.3" y="150">R46</text>
<text x="139" y="150">10R</text>
<text x="20.3" y="158.7">C35</text>
<text x="58" y="161.6">4.7K</text>
<text x="110.1" y="158.7">R49</text>
<text x="20.3" y="164.5">1nF</text>
<text x="110.1" y="164.5">560</text>
<text x="116.4" y="166.8">RV3 RV4</text>
<text x="120.6" y="162.2" transform="rotate(-90 120.6 162.2)">RV0603</text>
<text x="126.4" y="162.2" transform="rotate(-90 126.4 162.2)">RV0603</text>
</g>
<g font-size="2.6" fill="#004080">
<text x="76.7" y="41.7">R</text>
<text x="82.8" y="41.7">VCC</text>
<text x="76.7" y="44.7">RE#</text>
<text x="76.7" y="47.5">DE</text>
<text x="86.6" y="47.5">A</text>
<text x="86.6" y="44.7">B</text>
<text x="192.4" y="46.4" transform="rotate(-90 192.4 46.4)">3</text>
<text x="204" y="46.4" transform="rotate(-90 204 46.4)">1</text>
<text x="76.7" y="50.4">D</text>
<text x="82.5" y="50.4">GND</text>
<text x="198.2" y="53.6" transform="rotate(-90 198.2 53.6)">2</text>
<text x="192.4" y="84" transform="rotate(-90 192.4 84)">3</text>
<text x="204" y="84" transform="rotate(-90 204 84)">1</text>
<text x="198.2" y="91.2" transform="rotate(-90 198.2 91.2)">2</text>
<text x="209.9" y="117.1">1A</text>
<text x="209.9" y="119.9">1Y</text>
<text x="218.9" y="117.1">VCC</text>
<text x="221.3" y="119.9">6A</text>
<text x="209.9" y="122.8">2A</text>
<text x="209.9" y="125.7">2Y</text>
<text x="221.3" y="125.7">5A</text>
<text x="221.3" y="122.8">6Y</text>
<text x="209.9" y="128.6">3A</text>
<text x="209.9" y="131.5">3Y</text>
<text x="221.3" y="131.5">4A</text>
<text x="221.3" y="128.6">5Y</text>
<text x="76.7" y="137.3">R</text>
<text x="82.8" y="137.3">VCC</text>
<text x="209.9" y="134.4">GND</text>
<text x="221.3" y="134.4">4Y</text>
<text x="76.7" y="140.2">RE#</text>
<text x="76.7" y="143.1">DE</text>
<text x="86.6" y="143.1">A</text>
<text x="86.6" y="140.2">B</text>
<text x="76.7" y="146">D</text>
<text x="82.5" y="146">GND</text>
</g>
<g font-size="2.1">
<text x="30.4" y="2.2">5</text>
<text x="85.4" y="2.2">4</text>
<text x="140.4" y="2.2">3</text>
<text x="195.4" y="2.2">2</text>
<text x="250.5" y="2.2">1</text>
<text x=".8" y="30.1">D</text>
<text x="278.7" y="30.1">D</text>
<text x=".8" y="80.8">C</text>
<text x="278.7" y="80.8">C</text>
<text x=".8" y="131.5">B</text>
<text x="278.7" y="131.5">B</text>
<text x=".8" y="182.2">A</text>
<text x="278.7" y="182.2">A</text>
<text x="30.4" y="207.8">5</text>
<text x="85.4" y="207.8">4</text>
<text x="140.4" y="207.8">3</text>
<text x="195.4" y="207.8">2</text>
<text x="250.5" y="207.8">1</text>
</g>
</svg>
